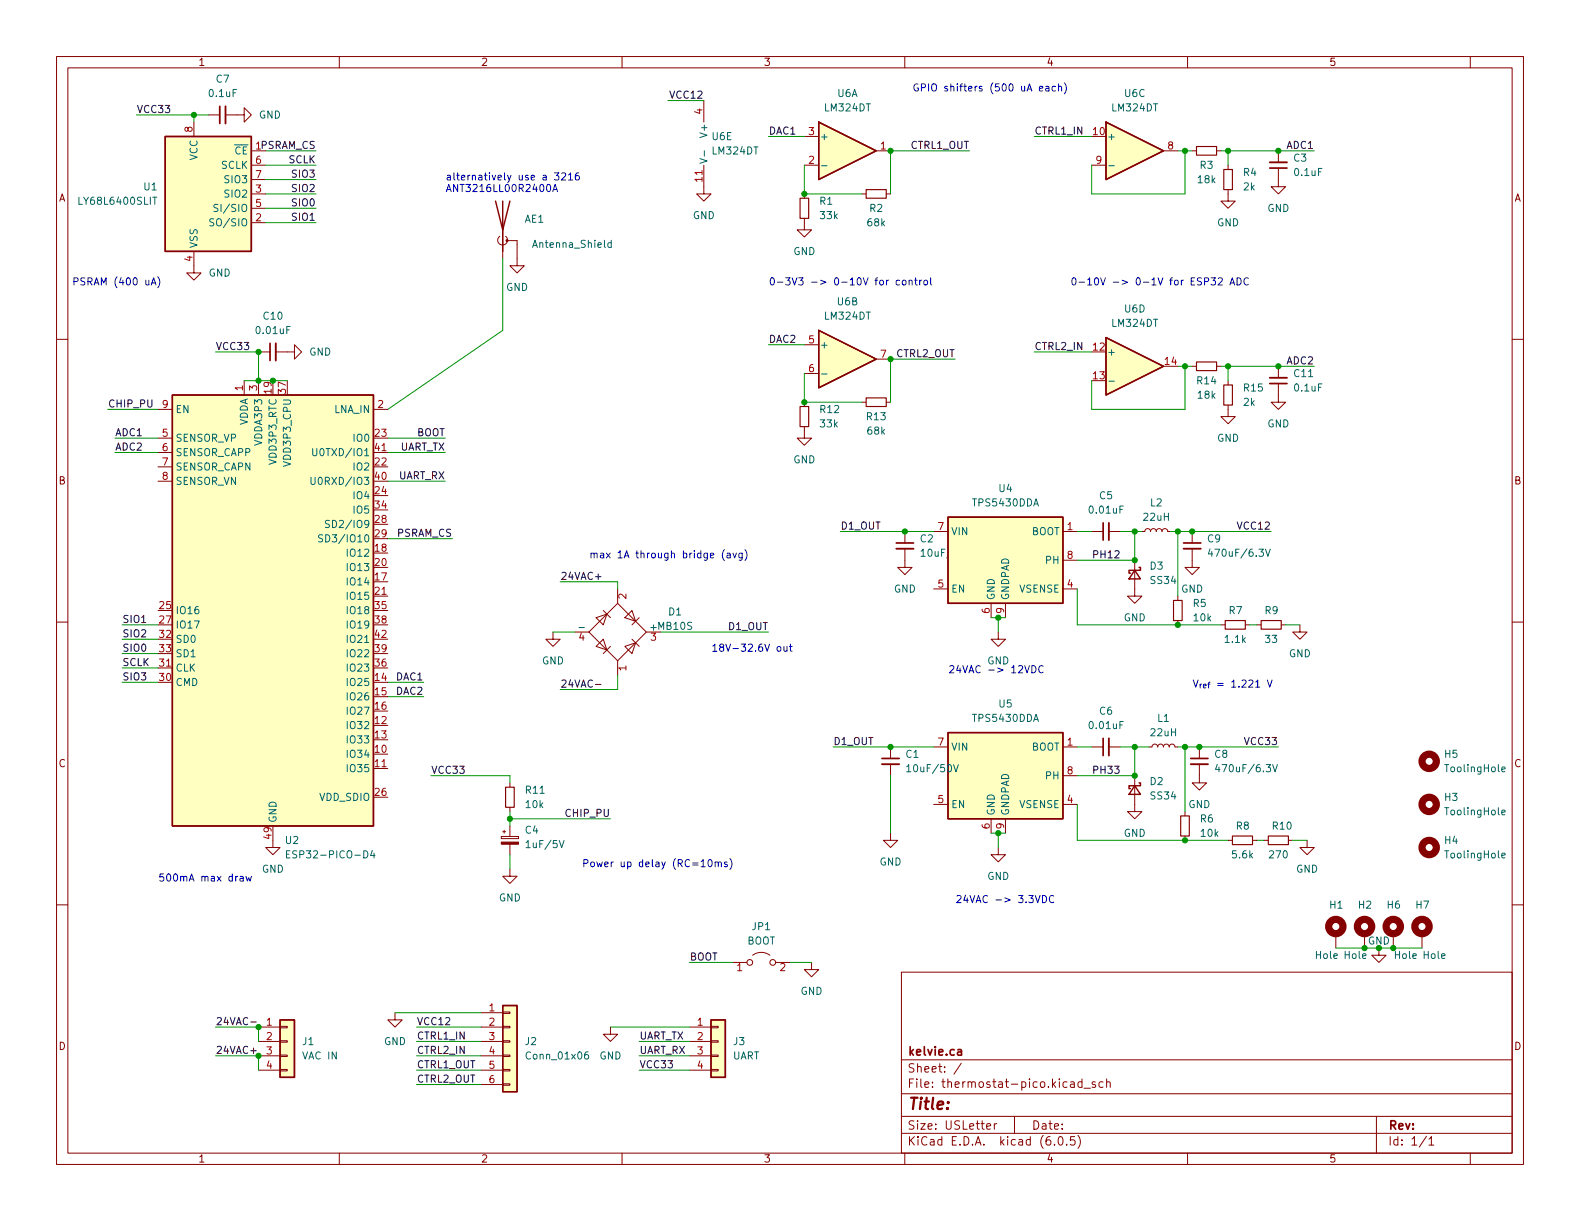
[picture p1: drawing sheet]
<svg xmlns="http://www.w3.org/2000/svg" width="279mm" height="216mm" viewBox="0 0 279 216" stroke-linecap="round" stroke-linejoin="round" font-family="sans-serif">
<g fill="none" stroke="#840000" stroke-width=".18">
<path d="M10 10h259.4v195.9h-259.4zM12 12h255.4v191.9h-255.4zM60 10v2M110 10v2M124.5 17.8v3.8M160 10v2M210 10v2M260 10v2M34.3 21.6v2.5M36.8 20.3h2.1M39.9 20.3h3.3v-1.2l1.2 1.2-1.2 1.3v-1.3M44.4 26.7h2.6"/>
<path d="M44.4 29.2h2.6M44.4 34.3h2.6M44.4 39.4h2.6M44.4 36.8h2.6M44.4 31.8h2.6M124.5 29.2v5.1h1.2l-1.2 1.3-1.3-1.3h1.3M142.2 38.6v2h1.3l-1.3 1.3-1.2-1.3h1.2M142.2 29.2h2.6M142.2 24.1h2.6M142.2 34.3v.8M152.4 34.3h.8M154.9 26.7h2.6"/>
<path d="M156.7 34.3h.8M193 29.2h2.6M205.7 26.7h2.6M210.8 26.7h.8M215.1 26.7h.8M217.2 33.5v2.1h1.2l-1.2 1.2-1.3-1.2h1.3M217.2 29.2v.8M226.1 29.7v3.3h1.2l-1.2 1.3-1.3-1.3h1.3M226.1 26.7v2M10 60h2M34.3 44.5v3.8h1.3l-1.3 1.2-1.3-1.2h1.3M88.9 40.6v5.1"/>
<path d="M89.4 41.8a.85 .85 0 0 1 .1 1.2 .85 .85 0 0 1-1.2 0 .85 .85 0 0 1 .1-1.2M89.7 42.5h1.7v4.5h1.3l-1.3 1.3-1.2-1.3h1.2M267.4 60h2M27.9 72.4h2.6M27.9 77.5h2.6M43.2 67.3v2.6M45.7 62.2h2.1M45.7 67.3v2.6M48.8 62.2h3.3v-1.2l1.2 1.2-1.2 1.3v-1.3M66 72.4h2.6M142.2 75.4v2.1h1.3l-1.3 1.2-1.2-1.2h1.2M142.2 71.1v.8"/>
<path d="M142.2 61h2.6M142.2 66h2.6M152.4 71.1h.8M154.9 63.5h2.6M156.7 71.1h.8M210.8 64.8h.8M215.1 64.8h.8M217.2 71.6v2.1h1.2l-1.2 1.2-1.3-1.2h1.3M217.2 67.3v.8M226.1 67.8v3.3h1.2l-1.2 1.3-1.3-1.3h1.3M226.1 64.8v2M27.9 80h2.6"/>
<path d="M27.9 82.6h2.6M27.9 85.1h2.6M66 80h2.6M160 97v3.3h1.3l-1.3 1.3-1.3-1.3h1.3M160 94v2M165.1 94h2.5M188 94h2.5M188 99.1h2.5M193 94h2.1M196.1 94h2M200.7 99.1v6.3h1.2l-1.2 1.3-1.3-1.3h1.3M201.9 94h.5l.2-.4 .3-.1 .4 .1 .2 .4 .1-.3 .3-.2 .4 .1 .2 .4 .2-.4 .4-.1 .3 .2 .1 .3 .1-.4 .4-.1 .4 .1 .1 .4h.5"/>
<path d="M210.8 97v3.3h1.3l-1.3 1.3-1.3-1.3h1.3M210.8 94v2M10 110h2M27.9 118.1h2.6M66 105.4h2.6M97.8 111.8v1.2h1.3l-1.3 1.3-1.3-1.3h1.3M101.6 111.8h2.5M105.4 109.2l1.9-.6-.6 1.9zM105.4 114.3l1.3-1.3 .6 1.9zM106.7 108l1.2 1.2M107.9 114.3l-1.2 1.3M109.2 106.7l5.1 5.1-5.1 5-5.1-5z"/>
<path d="M109.2 104.1v2.6M109.2 116.8v2.6M110.5 109.2l1.3-1.2 .6 1.9zM110.5 114.3l1.9-.6-.6 1.9zM111.8 113l1.2 1.3M113 109.2l-1.2 1.3M114.3 111.8h2.5M165.1 104.1h2.5M175.3 106.7v2.5M176.5 111.8v1.2h1.3l-1.3 1.3-1.2-1.3h1.2M177.8 106.7v2.5M188 104.1h2.5"/>
<path d="M208.3 105.4v.8M208.3 109.7v.8M215.9 110.5h.8M220.2 110.5h.8M222.2 110.5h.8M226.6 110.5h.7M229.9 110.5v1.3h1.2l-1.2 1.2-1.3-1.2h1.3M267.4 110h2M66 135.9h2.6M90.2 138.4v.8M157.5 132.1v2M157.5 135.1v2.1"/>
<path d="M165.1 132.1h2.5M188 132.1h2.5M188 137.2h2.5M193 132.1h2.1M196.1 132.1h2M200.7 137.2v6.3h1.2l-1.2 1.3-1.3-1.3h1.3M203.2 132.1h.5l.2-.4 .3-.1 .4 .1 .1 .4 .1-.3 .3-.2 .5 .1 .1 .4 .3-.4 .4-.1 .2 .2 .2 .3 .1-.4 .4-.1 .3 .1 .2 .4h.5M212.1 135.1v3.3h1.3l-1.3 1.3-1.3-1.3h1.3M212.1 132.1v2M10 160h2M48.3 148.6v1.3h1.2l-1.2 1.2-1.3-1.2h1.3M88.6 147.9h3.1v.4h-3.1z"/>
<path d="M88.9 147.1h.5M89.2 146.8v.5M90.2 153.7v1.2h1.2l-1.2 1.3-1.3-1.3h1.3M90.2 142.7v.8M90.2 146.1v1.8M90.2 149.3v1.8M157.5 147.3v1.3h1.2l-1.2 1.3-1.3-1.3h1.3M165.1 142.2h2.5M175.3 144.8v2.5M176.5 149.9v1.2h1.3l-1.3 1.3-1.2-1.3h1.2M177.8 144.8v2.5M188 142.2h2.5"/>
<path d="M209.5 143.5v.8M209.5 147.8v.8M217.2 148.6h.7M221.5 148.6h.7M223.5 148.6h.8M227.8 148.6h.8M231.1 148.6v1.3h1.3l-1.3 1.2-1.2-1.2h1.2M267.4 160h2M69.8 179.1v1.2h1.3l-1.3 1.3-1.2-1.3h1.2M85.1 179.1h3.8M88.9 178.9h1.3v.3h-1.3zM129.5 170.2h2.6"/>
<path d="M133.1 168.9a2.54 2.54 0 0 1 3 0M137.2 170.2h2.5M143.5 170.2v1.3h1.3l-1.3 1.2-1.3-1.2h1.3M159.4 171.9h108v32h-108zM236.2 165.1v2.5M241.3 165.1v2.5M243.8 167.6v1.3h1.3l-1.3 1.3-1.2-1.3h1.2M246.4 165.1v2.5M251.5 165.1v2.5M45.7 181.6h3.8M45.7 184.2h3.8M45.7 186.7h3.8"/>
<path d="M45.7 189.2h3.8M49.5 189.1h1.3v.3h-1.3zM49.5 186.6h1.3v.2h-1.3zM49.5 184h1.3v.3h-1.3zM49.5 181.5h1.3v.2h-1.3zM85.1 181.6h3.8M85.1 184.2h3.8M85.1 186.7h3.8M85.1 189.2h3.8M85.1 191.8h3.8M88.9 191.6h1.3v.3h-1.3zM88.9 189.1h1.3v.3h-1.3z"/>
<path d="M88.9 186.6h1.3v.2h-1.3zM88.9 184h1.3v.3h-1.3zM88.9 181.5h1.3v.2h-1.3zM107.9 181.6v1.3h1.3l-1.3 1.3-1.2-1.3h1.2M121.9 181.6h3.8M121.9 184.2h3.8M121.9 186.7h3.8M121.9 189.2h3.8M125.7 189.1h1.3v.3h-1.3zM125.7 186.6h1.3v.2h-1.3zM125.7 184h1.3v.3h-1.3zM125.7 181.5h1.3v.2h-1.3z"/>
<path d="M159.4 197.4h108M159.4 193.4h108M159.4 187.4h108M170 188l-1.3 1.9M174.5 199.2l.7-.2-.1-.3h-.4l-.2 .2v.7h.6M175.8 198.7v1M176.3 198.7h-.3l-.2 .3M179.4 197.4v3M189.3 191.4h.6l.1 .9M190 191.6l-.5 .1a.29 .29 0 0 0-.2 .3 .29 .29 0 0 0 .2 .3l.5-.1M191.3 191.4l-.4-.1-.3 .3v.4l.2 .2h.5M191.3 190.8v1.5"/>
<path d="M191.7 192.4h1.1M193.7 191.4l-.4-.1-.2 .2 .1 .2 .5 .2v.3h-.6M195 191.4l-.4-.1-.3 .3v.4l.2 .2h.5M195.7 191.4l.2-.1 .4 .1v.9M195.7 190.8v1.5M243.4 197.4v6.5M60 203.9v2M110 203.9v2M159.4 200.4h108M160 203.9v2M186.5 202.3v.2M187.3 201h.2a.81 .81 0 0 1 .6 .6 .81 .81 0 0 1-.3 .8l-.2 .1a.81 .81 0 0 1-.6-.6 .81 .81 0 0 1 .3-.9z"/>
<path d="M188.6 202.3v.2M190 201h-.7v.7l.2-.2 .5 .1 .1 .2-.1 .5-.2 .2-.5-.2M190.6 200.8a1.72 1.72 0 0 1 0 2.2M210 203.9v2M252.3 200.9l-1.3 1.9M252.7 201.4l.4-.4v1.5M252.7 202.5h.8M260 203.9v2"/>
<circle cx="132.6" cy="170.2" r=".51"/>
<circle cx="136.7" cy="170.2" r=".51"/>
</g>
<path d="M38.9 18.8v3M224.5 29.7h3.1M47.8 60.7v3.1M224.5 67.8h3.1M158.5 96h3M195.1 92.5v3M209.3 96h3M156 134.1h3M195.1 130.6v3M210.6 134.1h3M169.4 185.7h.6v.9M170 185.9l-.5 .1a.29 .29 0 0 0-.2 .3 .29 .29 0 0 0 .2 .3l.5-.1" fill="none" stroke="#840000" stroke-width=".3"/>
<path d="M39.9 18.8v3M224.5 28.7h3.1M48.8 60.7v3.1M224.5 66.8h3.1M158.5 97h3M196.1 92.5v3M209.3 97h3M156 135.1h3M196.1 130.6v3M210.6 135.1h3" fill="none" stroke="#840000" stroke-width=".33"/>
<g fill="none" stroke="#006464" stroke-width=".18">
<path d="M27 34.9h.7M37.8 38.7h-.5l-.1 .1v.4l.5 .2 .1 .3-.2 .2h-.5M38.5 36.2l-.4-.1-.2 .2v.3l.5 .3 .1 .3-.2 .2-.5-.1M123.8 28l1.2 .5-1.2 .4M124.6 26.6v1M145.3 29.3h1M196.1 29.3h1M108.1 43l-.4-.1-.2 .2 .1 .6h.5M108.1 42.5v1.3M55.3 79.3v1l.2 .3 .4-.1 .1-.2v-1M145.3 66.1h1M196.1 67.4h1"/>
<path d="M55 84.4v1l.2 .3 .4-.1 .1-.2v-1M57 94.6h-.4l-.2 .1v.3l.5 .3 .1 .3-.2 .2h-.5M58.3 92.1l-.5-.1-.2 .1v.4l.5 .2 .2 .3-.3 .3-.5-.1M162.9 97.5l.3-.4v1.3M162.9 98.4h.7M171.2 97.1l.4 1.3 .4-1.3M214 97l-.3 .9h.8M223.8 97.1l.4 1.3 .4-1.3M160.3 135.6l.4-.4v1.3M160.3 136.5h.8M168.6 135.2l.4 1.3 .5-1.3M215.3 135.1l-.3 .9h.7"/>
<path d="M225.1 135.2l.4 1.3 .4-1.3M265.6 136l.6-.1-.1-.2-.3-.1-.2 .2v.6h.5M50.7 151h.4M51.3 150.4h-.6v1.3h.6M65.8 150.4l-.3 .9h.8M66.1 150.9v.8M98.9 148.6l.4 1.3 .4-1.3M265.6 151.3l.6-.1-.1-.3h-.3l-.2 .1v.6h.5M265.6 143.7l.6-.2-.1-.2-.3-.1-.2 .2v.6h.5M104 186l-.4 .1a.86 .86 0 0 0 0 1.2l.4-.2 .1-.4-.2-.2h-.3l-.2 .2"/>
</g>
<g fill="#ffffc2" stroke="#ffffc2" stroke-width=".18">
<path d="M167.6 129.5h20.4v15.3h-20.4z"/>
<path d="M195.6 59.7l10.1 5.1-10.1 5.1z"/>
<path d="M88.9 177.8h2.5v15.2h-2.5z"/>
<path d="M144.8 21.6l10.1 5.1-10.1 5.1z"/>
<path d="M144.8 58.4l10.1 5.1-10.1 5.1z"/>
<path d="M195.6 21.6l10.1 5.1-10.1 5.1z"/>
<path d="M49.5 180.3h2.6v10.2h-2.6z"/>
<path d="M30.5 69.9h35.5v76.2h-35.5z"/>
<path d="M29.2 24.1h15.2v20.4h-15.2z"/>
<path d="M167.6 91.4h20.4v15.3h-20.4z"/>
<path d="M125.7 180.3h2.6v10.2h-2.6z"/>
</g>
<g fill="none" stroke="#840000" stroke-width=".25">
<path d="M29.2 24.1h15.2v20.4h-15.2zM87.6 35.6l1.3 5 1.3-5M88.9 35.6v8.9M144.8 21.6l10.1 5.1-10.1 5.1zM195.6 21.6l10.1 5.1-10.1 5.1zM144.8 58.4l10.1 5.1-10.1 5.1zM195.6 59.7l10.1 5.1-10.1 5.1zM30.5 69.9h35.5v76.2h-35.5zM167.6 91.4h20.4v15.3h-20.4zM200.7 100.8l1 1.6h-2.1zM201.4 100.3h.3v.5h-2.1v.5h.3M167.6 129.5h20.4v15.3h-20.4z"/>
<path d="M200.7 138.9l1 1.6h-2.1zM201.4 138.4h.3v.5h-2.1v.5h.3M88.9 177.8h2.5v15.2h-2.5zM49.5 180.3h2.6v10.2h-2.6zM125.7 180.3h2.6v10.2h-2.6z"/>
</g>
<g fill="none" stroke="#840000" stroke-width=".2">
<path d="M141.5 35.1h1.5v3.5h-1.5zM153.2 33.5h3.5v1.6h-3.5zM211.6 25.9h3.5v1.5h-3.5zM216.4 30h1.5v3.5h-1.5zM141.5 71.9h1.5v3.5h-1.5zM153.2 70.4h3.5v1.5h-3.5zM211.6 64h3.5v1.5h-3.5zM216.4 68.1h1.5v3.5h-1.5zM207.5 106.2h1.5v3.5h-1.5zM216.7 109.7h3.5v1.6h-3.5zM223 109.7h3.6v1.6h-3.6zM89.4 139.2h1.5v3.5h-1.5z"/>
<path d="M208.8 144.3h1.5v3.5h-1.5zM217.9 147.8h3.6v1.6h-3.6zM224.3 147.8h3.5v1.6h-3.5z"/>
</g>
<g fill="#840000" stroke="#840000" stroke-width=".18">
<path d="M88.6 148.9h3.1v.4h-3.1z"/>
<circle cx="89.7" cy="42.5" r=".18"/>
</g>
<g fill="none" stroke="#840000" stroke-width="1.3">
<circle cx="252.7" cy="134.6" r="1.27"/>
<circle cx="252.7" cy="149.9" r="1.27"/>
<circle cx="252.7" cy="142.2" r="1.27"/>
<circle cx="236.2" cy="163.8" r="1.27"/>
<circle cx="241.3" cy="163.8" r="1.27"/>
<circle cx="246.4" cy="163.8" r="1.27"/>
<circle cx="251.5" cy="163.8" r="1.27"/>
</g>
<path d="M105.3 102h1M105.3 121h1M44.3 180.7h1M44.3 185.8h1" fill="none" stroke="#0f0f0f" stroke-width=".18"/>
<g fill="none" stroke="#0000c2" stroke-width=".18">
<path d="M183.8 15.7l.6-.1-.1-.3h-.3l-.2 .1 .1 .6h.4M185 15.3h.4l.1 .8M185.5 15.6h-.4l-.2 .2 .2 .3 .4-.1M186.6 15.3h-.3l-.3 .2 .2 .5h.4M187.2 15.4l.2-.1h.3v.8M187.2 14.8v1.3M188.2 14.6a1.46 1.46 0 0 1 0 2M96.8 32.7l.2-.1a.68 .68 0 0 1 .4 .6 .68 .68 0 0 1-.4 .7l-.2-.1-.1-.4zM97.7 33.9l.5-1.3 .4 1.3M97.9 33.5h.6M98 30.6h.8l-.4 .4 .4 .2v.5l-.2 .1-.6-.1M99.3 30.7l.5-.1 .2 .3-.7 .9h.7"/>
<path d="M100.5 30.9l.4-.3v1.2M100.5 31.8h.8M102.3 30.6h-.3a.86 .86 0 0 0 0 1.2l.4-.1 .1-.4-.3-.3h-.2l-.3 .3M26.7 50.4l.5-1.3 .4 1.3M26.9 50h.6M27.9 48.9a1.46 1.46 0 0 1 0 2M157.1 49.5l-.3 .3M159.1 49.6l-.4-.1-.2 .3 .1 .5h.5M159.7 49.6l.3-.1 .2 .3v.3l-.2 .3-.3-.1-.1-.2zM160.8 49.7l.1-.2 .3 .1 .1 .8M160.8 49.5v.9M161.7 49.5h.5"/>
<path d="M161.9 49.1v1.1l.3 .2M162.6 49.5v.9M163 49.5l-.4 .3M163.5 49.6l.3-.1 .2 .3v.3l-.2 .3-.3-.1-.1-.2zM164.6 49.1v1.1l.2 .2M213 49.8l.6-.1 .1-.2v-.3l-.7-.1v1.3M214.2 49.1h.7l-.4 .5 .4 .1v.6l-.2 .1-.5-.1M215.4 49.2l.5-.1 .3 .4-.8 .9h.8M217.5 50.4l.4-1.3 .4 1.3M217.6 50h.6M218.8 49.1a.64 .64 0 0 1 .7 .7 .64 .64 0 0 1-.7 .6zM220.8 49.2a.6 .6 0 0 0-.9 .5 .6 .6 0 0 0 .6 .7l.3-.1"/>
<path d="M128.1 97.2a1.46 1.46 0 0 0 0 1.9M128.6 97.9h.5v.8M129.1 98.1l-.4 .1-.2 .1 .2 .4 .4-.1M129.6 97.8l.3 .9 .3-.9M131.2 97.8v1l-.2 .3-.3-.1M131.2 97.9l-.3-.1-.3 .2 .2 .6h.4M131.7 97.2a1.46 1.46 0 0 1 0 1.9M137.5 114.4l.3-.1 .3 .3v.3l-.3 .3-.3-.1-.1-.2zM138.6 114.3l.1 .8 .3 .1 .2-.2M139.2 114.3v.9M139.6 114.3h.5M139.8 113.9v1.1l.3 .2"/>
<path d="M182.5 117.7a.64 .64 0 0 1 .7 .6 .64 .64 0 0 1-.7 .7zM184.5 117.8a.6 .6 0 0 0-.9 .4 .6 .6 0 0 0 .6 .8l.3-.2M224.1 120.2l.4 1.3 .5-1.3M42.5 155h.5v.8M43 155.3h-.4l-.2 .2 .2 .3 .4-.1M43.5 155l.2 .8 .3-.6 .2 .6 .3-.8M125.3 152.1l.2-.1a.68 .68 0 0 1 .4 .6 .68 .68 0 0 1-.4 .7l-.2-.2-.1-.3zM126.5 152.5l.2-.1 .3 .1v.8M126.5 152.4v.9M127 152.6l.2-.2 .3 .1 .1 .8M128.6 152.5l-.3-.1-.2 .2 .1 .2 .4 .1v.3h-.5M129.1 151.8a1.46 1.46 0 0 1 0 1.9"/>
<path d="M183.1 158.3l.4 1.3 .4-1.3M184.3 158.3a.64 .64 0 0 1 .8 .7 .64 .64 0 0 1-.8 .6zM186.3 158.5a.6 .6 0 0 0-.8 .4 .6 .6 0 0 0 .6 .7l.2-.1"/>
</g>
<g fill="none" stroke="#009600" stroke-width=".18">
<path d="M118.1 17.8h6.4M24.1 20.3h12.7M34.3 20.3v1.3M47 26.7h8.9M47 39.4h8.9M47 34.3h8.9M47 31.8h8.9M47 36.8h8.9M47 29.2h8.9M135.9 24.1h6.3M142.2 29.2v5.1h10.2M171.4 26.7h-13.9v7.6"/>
<path d="M182.9 24.1h10.1M208.3 26.7h2.5M209.5 26.7v7.6h-16.5v-5.1M215.9 26.7h16.5M217.2 26.7v2.5M88.9 45.7v12.7l-20.3 14M19 72.4h8.9M20.3 77.5h7.6M38.1 62.2h7.6v5.1M43.2 67.3h7.6M68.6 77.5h10.1M135.9 61h6.3"/>
<path d="M142.2 66v5.1h10.2M168.9 63.5h-11.4v7.6M182.9 62.2h10.1M208.3 64.8h2.5M209.5 64.8v7.6h-16.5v-5.1M215.9 64.8h16.5M217.2 64.8v2.5M20.3 80h7.6M68.6 80h10.1M68.6 85.1h10.1M68.6 95.3h11.4M148.6 94h16.5"/>
<path d="M190.5 94h2.5M198.1 94h3.8M200.7 94v5.1h-10.2M207 94h17.8M208.3 94v11.4M21.6 110.5h6.3M21.6 113h6.3M21.6 115.6h6.3M21.6 118.1h6.3M97.8 111.8h3.8M99.1 102.9h10.1v1.2M109.2 119.4v2.5h-10.1"/>
<path d="M116.8 111.8h19.1M175.3 109.2h2.5M176.5 109.2v2.6M190.5 104.1v6.4h25.4M221 110.5h1.2M227.3 110.5h2.6M21.6 120.7h6.3M68.6 120.7h6.3M68.6 123.2h6.3M76.2 137.2h14v1.2M147.3 132.1h17.8M157.5 137.2v10.1"/>
<path d="M190.5 132.1h2.5M198.1 132.1h5.1M200.7 132.1v5.1h-10.2M208.3 132.1h17.8M209.5 132.1v11.4M90.2 143.5v2.6M90.2 151.1v2.6M90.2 144.8h17.7M175.3 147.3h2.5M176.5 147.3v2.6M190.5 142.2v6.4h26.7M222.2 148.6h1.3"/>
<path d="M228.6 148.6h2.5M69.8 179.1h15.3M121.9 170.2h7.6M139.7 170.2h3.8M236.2 167.6h15.3M38.1 186.7h7.6v2.5M38.1 181.6h7.6v2.6M73.7 186.7h11.4M73.7 181.6h11.4M73.7 184.2h11.4M73.7 191.8h11.4M73.7 189.2h11.4"/>
<path d="M107.9 181.6h14M113 186.7h8.9M113 184.2h8.9M113 189.2h8.9"/>
</g>
<g fill="#009600" stroke="#009600" stroke-width=".18">
<circle cx="241.3" cy="167.6" r=".46"/>
<circle cx="212.1" cy="132.1" r=".46"/>
<circle cx="243.8" cy="167.6" r=".46"/>
<circle cx="246.4" cy="167.6" r=".46"/>
<circle cx="176.5" cy="147.3" r=".46"/>
<circle cx="157.5" cy="132.1" r=".46"/>
<circle cx="200.7" cy="137.2" r=".46"/>
<circle cx="142.2" cy="71.1" r=".46"/>
<circle cx="142.2" cy="34.3" r=".46"/>
<circle cx="209.5" cy="64.8" r=".46"/>
<circle cx="208.3" cy="94" r=".46"/>
<circle cx="210.8" cy="94" r=".46"/>
<circle cx="217.2" cy="26.7" r=".46"/>
<circle cx="226.1" cy="26.7" r=".46"/>
<circle cx="217.2" cy="64.8" r=".46"/>
<circle cx="226.1" cy="64.8" r=".46"/>
<circle cx="200.7" cy="99.1" r=".46"/>
<circle cx="200.7" cy="94" r=".46"/>
<circle cx="176.5" cy="109.2" r=".46"/>
<circle cx="208.3" cy="110.5" r=".46"/>
<circle cx="200.7" cy="132.1" r=".46"/>
<circle cx="209.5" cy="132.1" r=".46"/>
<circle cx="160" cy="94" r=".46"/>
<circle cx="209.5" cy="148.6" r=".46"/>
<circle cx="45.7" cy="67.3" r=".46"/>
<circle cx="34.3" cy="20.3" r=".46"/>
<circle cx="48.3" cy="67.3" r=".46"/>
<circle cx="45.7" cy="62.2" r=".46"/>
<circle cx="45.7" cy="186.7" r=".46"/>
<circle cx="45.7" cy="181.6" r=".46"/>
<circle cx="90.2" cy="144.8" r=".46"/>
<circle cx="209.5" cy="26.7" r=".46"/>
<circle cx="157.5" cy="63.5" r=".46"/>
<circle cx="157.5" cy="26.7" r=".46"/>
</g>
<text font-size="2.8" fill="#840000" x="160.4" y="196.2">Title:</text>
<g font-size="2.1" fill="#840000">
<text x="160.4" y="189.7">Sheet: /</text>
<text x="160.4" y="186.7">kelvie.ca</text>
<text x="160.4" y="192.4">File: thermostat-pico.kicad_sch</text>
<text x="160.4" y="202.5">KiCad E.D.A. kicad (6.0.5)</text>
<text x="160.4" y="199.7">Size: USLetter</text>
<text x="182.4" y="199.7">Date:</text>
<text x="245.4" y="199.7">Rev:</text>
<text x="245.4" y="202.5">Id: 1/1</text>
</g>
<g font-size="1.8" fill="#840000">
<text x="35" y="11.6">1</text>
<text x="85" y="11.6">2</text>
<text x="135" y="11.6">3</text>
<text x="185" y="11.6">4</text>
<text x="235" y="11.6">5</text>
<text x="10.3" y="35.6">A</text>
<text x="267.7" y="35.6">A</text>
<text x="10.3" y="85.7">B</text>
<text x="267.7" y="85.7">B</text>
<text x="10.3" y="135.6">C</text>
<text x="267.7" y="135.6">C</text>
<text x="10.3" y="185.7">D</text>
<text x="267.7" y="185.7">D</text>
<text x="35" y="205.6">1</text>
<text x="85" y="205.6">2</text>
<text x="135" y="205.6">3</text>
<text x="185" y="205.6">4</text>
<text x="235" y="205.6">5</text>
</g>
<g font-size="1.8" fill="#006464">
<text x="37.1" y="17.1">0.1uF</text>
<text x="38.2" y="14.6">C7</text>
<text x="148.1" y="17.1">U6A</text>
<text x="198.9" y="17.1">U6C</text>
<text x="45.8" y="21">GND</text>
<text x="125.1" y="23.9" transform="rotate(-90 125.1 23.9)">V+</text>
<text x="145.9" y="19.7">LM324DT</text>
<text x="196.7" y="19.7">LM324DT</text>
<text x="34.9" y="28.4" transform="rotate(-90 34.9 28.4)">VCC</text>
<text x="39.1" y="29.8">SCLK</text>
<text x="40.1" y="27.3">~{CE}</text>
<text x="125.9" y="24.8">U6E</text>
<text x="126.1" y="27.3">LM324DT</text>
<text x="144.9" y="24.8">+</text>
<text x="195.7" y="24.8">+</text>
<text x="212.2" y="29.8">R3</text>
<text x="228.8" y="28.6">C3</text>
<text x="25.5" y="33.7">U1</text>
<text x="39.9" y="34.9">SIO2</text>
<text x="39.9" y="32.4">SIO3</text>
<text x="211.9" y="32.4">18k</text>
<text x="219.9" y="31.1">R4</text>
<text x="219.9" y="33.7">2k</text>
<text x="229" y="31.1">0.1uF</text>
<text x="14.2" y="36.2">LY68L6400SLIT</text>
<text x="37.8" y="40">SO/SIO</text>
<text x="38.7" y="37.5">SI/SIO</text>
<text x="92.8" y="39.4">AE1</text>
<text x="122.5" y="38.7">GND</text>
<text x="145" y="36.2">R1</text>
<text x="145.1" y="38.7">33k</text>
<text x="153.5" y="40">68k</text>
<text x="153.8" y="37.5">R2</text>
<text x="215.2" y="40">GND</text>
<text x="224.1" y="37.5">GND</text>
<text x="34.9" y="43.9" transform="rotate(-90 34.9 43.9)">VSS</text>
<text x="94.5" y="43.8">Antenna_Shield</text>
<text x="140.3" y="45.1">GND</text>
<text x="36.9" y="48.9">GND</text>
<text x="89.5" y="51.4">GND</text>
<text x="148.1" y="54">U6B</text>
<text x="45.5" y="59.1">0.01uF</text>
<text x="46.6" y="56.5">C10</text>
<text x="145.9" y="56.5">LM324DT</text>
<text x="196.7" y="57.8">LM324DT</text>
<text x="198.9" y="55.2">U6D</text>
<text x="54.7" y="62.9">GND</text>
<text x="144.9" y="61.6">+</text>
<text x="195.7" y="62.9">+</text>
<text x="211.7" y="67.9">R14</text>
<text x="211.9" y="70.5">18k</text>
<text x="219.9" y="71.8">2k</text>
<text x="220" y="69.2">R15</text>
<text x="228.9" y="66.7">C11</text>
<text x="229" y="69.2">0.1uF</text>
<text x="31" y="73">EN</text>
<text x="43.8" y="75.4" transform="rotate(-90 43.8 75.4)">VDDA</text>
<text x="59.1" y="73">LNA_IN</text>
<text x="145.1" y="73">R12</text>
<text x="145.1" y="75.6">33k</text>
<text x="153.3" y="74.3">R13</text>
<text x="153.5" y="76.8">68k</text>
<text x="224.1" y="75.6">GND</text>
<text x="31" y="78.1">SENSOR_VP</text>
<text x="31" y="80.6">SENSOR_CAPP</text>
<text x="31" y="83.2">SENSOR_CAPN</text>
<text x="46.4" y="78.5" transform="rotate(-90 46.4 78.5)">VDDA3P3</text>
<text x="48.9" y="81.9" transform="rotate(-90 48.9 81.9)">VDD3P3_RTC</text>
<text x="51.4" y="82" transform="rotate(-90 51.4 82)">VDD3P3_CPU</text>
<text x="56.4" y="80.6">U0TXD/IO1</text>
<text x="62.7" y="83.2">IO2</text>
<text x="62.7" y="78.1">IO0</text>
<text x="140.3" y="81.9">GND</text>
<text x="215.2" y="78.1">GND</text>
<text x="31" y="85.7">SENSOR_VN</text>
<text x="56.2" y="85.7">U0RXD/IO3</text>
<text x="62.7" y="88.3">IO4</text>
<text x="172.2" y="89.5">TPS5430DDA</text>
<text x="176.7" y="87">U4</text>
<text x="194.5" y="88.3">C5</text>
<text x="203.4" y="89.5">L2</text>
<text x="57.8" y="95.9">SD3/IO10</text>
<text x="58.7" y="93.3">SD2/IO9</text>
<text x="62.7" y="90.8">IO5</text>
<text x="162.7" y="95.9">C2</text>
<text x="168.1" y="94.6">VIN</text>
<text x="182.3" y="94.6">BOOT</text>
<text x="192.8" y="90.8">0.01uF</text>
<text x="202.3" y="92.1">22uH</text>
<text x="213.5" y="95.9">C9</text>
<text x="61.7" y="98.4">IO12</text>
<text x="61.7" y="101">IO13</text>
<text x="163.5" y="98.4">10uF/50V</text>
<text x="185" y="99.7">PH</text>
<text x="203.4" y="100.7">D3</text>
<text x="214.5" y="98.4">470uF/6.3V</text>
<text x="61.7" y="103.5">IO14</text>
<text x="61.7" y="106">IO15</text>
<text x="158.1" y="104.8">GND</text>
<text x="168.1" y="104.8">EN</text>
<text x="175.9" y="106.2" transform="rotate(-90 175.9 106.2)">GND</text>
<text x="178.4" y="106.2" transform="rotate(-90 178.4 106.2)">GNDPAD</text>
<text x="180.3" y="104.8">VSENSE</text>
<text x="203.5" y="103.3">SS34</text>
<text x="208.9" y="104.8">GND</text>
<text x="211" y="107.3">R5</text>
<text x="31" y="108.6">IO16</text>
<text x="31" y="111.1">IO17</text>
<text x="31" y="113.7">SD0</text>
<text x="61.7" y="108.6">IO18</text>
<text x="61.7" y="111.1">IO19</text>
<text x="61.7" y="113.7">IO21</text>
<text x="102.6" y="111.5">-</text>
<text x="115.1" y="111.5">+ MB10S</text>
<text x="118.2" y="108.8">D1</text>
<text x="198.7" y="109.9">GND</text>
<text x="211.1" y="109.9">10k</text>
<text x="216.7" y="113.7">1.1k</text>
<text x="217.4" y="108.6">R7</text>
<text x="223.7" y="108.6">R9</text>
<text x="223.8" y="113.7">33</text>
<text x="31" y="118.7">CLK</text>
<text x="31" y="116.2">SD1</text>
<text x="61.7" y="118.7">IO23</text>
<text x="61.7" y="116.2">IO22</text>
<text x="95.8" y="117.5">GND</text>
<text x="174.6" y="117.5">GND</text>
<text x="227.9" y="116.2">GND</text>
<text x="31" y="121.3">CMD</text>
<text x="61.7" y="121.3">IO25</text>
<text x="61.7" y="123.8">IO26</text>
<text x="176.7" y="125.1">U5</text>
<text x="61.7" y="128.9">IO32</text>
<text x="61.7" y="131.4">IO33</text>
<text x="61.7" y="126.4">IO27</text>
<text x="172.2" y="127.6">TPS5430DDA</text>
<text x="192.8" y="128.9">0.01uF</text>
<text x="194.5" y="126.4">C6</text>
<text x="203.6" y="130.2">22uH</text>
<text x="204.7" y="127.6">L1</text>
<text x="61.7" y="134">IO34</text>
<text x="61.7" y="136.5">IO35</text>
<text x="160.2" y="134">C1</text>
<text x="161" y="136.5">10uF/50V</text>
<text x="168.1" y="132.7">VIN</text>
<text x="182.3" y="132.7">BOOT</text>
<text x="185" y="137.8">PH</text>
<text x="214.8" y="134">C8</text>
<text x="215.7" y="136.5">470uF/6.3V</text>
<text x="255.5" y="134">H5</text>
<text x="255.8" y="136.5">ToolingHole</text>
<text x="56.5" y="141.6">VDD_SDIO</text>
<text x="93" y="140.3">R11</text>
<text x="93" y="142.9">10k</text>
<text x="168.1" y="142.9">EN</text>
<text x="180.3" y="142.9">VSENSE</text>
<text x="203.4" y="138.8">D2</text>
<text x="203.5" y="141.4">SS34</text>
<text x="210.1" y="142.9">GND</text>
<text x="255.5" y="141.6">H3</text>
<text x="48.9" y="145.5" transform="rotate(-90 48.9 145.5)">GND</text>
<text x="50.5" y="149.2">U2</text>
<text x="92.9" y="147.4">C4</text>
<text x="93.4" y="149.9">1uF/5V</text>
<text x="175.9" y="144.3" transform="rotate(-90 175.9 144.3)">GND</text>
<text x="178.4" y="144.3" transform="rotate(-90 178.4 144.3)">GNDPAD</text>
<text x="198.7" y="148">GND</text>
<text x="212.3" y="145.4">R6</text>
<text x="212.4" y="148">10k</text>
<text x="218.6" y="146.7">R8</text>
<text x="225.1" y="146.7">R10</text>
<text x="255.5" y="149.2">H4</text>
<text x="255.8" y="144.1">ToolingHole</text>
<text x="46.3" y="154.3">GND</text>
<text x="51.8" y="151.8">ESP32-PICO-D4</text>
<text x="155.5" y="153">GND</text>
<text x="174.6" y="155.6">GND</text>
<text x="218" y="151.8">5.6k</text>
<text x="224.6" y="151.8">270</text>
<text x="229.2" y="154.3">GND</text>
<text x="255.8" y="151.8">ToolingHole</text>
<text x="88.2" y="159.4">GND</text>
<text x="235.2" y="160.7">H1</text>
<text x="240.2" y="160.7">H2</text>
<text x="245.3" y="160.7">H6</text>
<text x="250.4" y="160.7">H7</text>
<text x="132.1" y="167">BOOT</text>
<text x="133" y="164.5">JP1</text>
<text x="241.9" y="167">GND</text>
<text x="232.7" y="169.5">Hole</text>
<text x="237.8" y="169.5">Hole</text>
<text x="246.7" y="169.5">Hole</text>
<text x="251.7" y="169.5">Hole</text>
<text x="141.5" y="175.9">GND</text>
<text x="53.5" y="184.8">J1</text>
<text x="67.9" y="184.8">GND</text>
<text x="92.9" y="184.8">J2</text>
<text x="129.7" y="184.8">J3</text>
<text x="53.6" y="187.3">VAC IN</text>
<text x="93.4" y="187.3">Conn_01x06</text>
<text x="106" y="187.3">GND</text>
<text x="129.5" y="187.3">UART</text>
</g>
<g font-size="1.8" fill="#0f0f0f">
<text x="118.8" y="17.4">VCC12</text>
<text x="24.1" y="20">VCC33</text>
<text x="135.9" y="23.8">DAC1</text>
<text x="182.9" y="23.8">CTRL1_IN</text>
<text x="45.2" y="26.4">1PSRAM_CS</text>
<text x="51.1" y="28.9">SCLK</text>
<text x="161" y="26.3">CTRL1_OUT</text>
<text x="227.6" y="26.3">ADC1</text>
<text x="51.8" y="33.9">SIO2</text>
<text x="51.8" y="31.4">SIO3</text>
<text x="51.8" y="39">SIO1</text>
<text x="51.8" y="36.5">SIO0</text>
<text x="38.1" y="61.9">VCC33</text>
<text x="135.9" y="60.6">DAC2</text>
<text x="158.5" y="63.2">CTRL2_OUT</text>
<text x="182.9" y="61.9">CTRL2_IN</text>
<text x="227.6" y="64.4">ADC2</text>
<text x="19" y="72">CHIP_PU</text>
<text x="20.3" y="77.1">ADC1</text>
<text x="73.6" y="77.1">BOOT</text>
<text x="20.3" y="79.7">ADC2</text>
<text x="70.6" y="79.7">UART_TX</text>
<text x="70.4" y="84.7">UART_RX</text>
<text x="70.2" y="94.9">PSRAM_CS</text>
<text x="148.6" y="93.6">D1_OUT</text>
<text x="219.1" y="93.6">VCC12</text>
<text x="193" y="98.7">PH12</text>
<text x="99.1" y="102.5">24VAC+</text>
<text x="21.6" y="110.1">SIO1</text>
<text x="21.6" y="112.7">SIO2</text>
<text x="128.9" y="111.4">D1_OUT</text>
<text x="21.6" y="115.2">SIO0</text>
<text x="21.6" y="117.8">SCLK</text>
<text x="21.6" y="120.3">SIO3</text>
<text x="70.1" y="120.3">DAC1</text>
<text x="70.1" y="122.8">DAC2</text>
<text x="99.1" y="121.6">24VAC-</text>
<text x="147.3" y="131.7">D1_OUT</text>
<text x="220.4" y="131.7">VCC33</text>
<text x="76.2" y="136.8">VCC33</text>
<text x="193" y="136.8">PH33</text>
<text x="100.3" y="144.4">CHIP_PU</text>
<text x="121.9" y="169.8">BOOT</text>
<text x="38.1" y="181.3">24VAC-</text>
<text x="73.7" y="181.3">VCC12</text>
<text x="73.7" y="183.8">CTRL1_IN</text>
<text x="113" y="183.8">UART_TX</text>
<text x="38.1" y="186.3">24VAC+</text>
<text x="73.7" y="186.3">CTRL2_IN</text>
<text x="73.7" y="191.4">CTRL2_OUT</text>
<text x="73.7" y="188.9">CTRL1_OUT</text>
<text x="113" y="186.3">UART_RX</text>
<text x="113" y="188.9">VCC33</text>
</g>
<g font-size="1.8" fill="#0000c2">
<text x="161.3" y="16.2">GPIO shifters (500 uA each)</text>
<text x="78.7" y="31.9">alternatively use a 3216</text>
<text x="78.7" y="33.9">ANT3216LL00R2400A</text>
<text x="12.7" y="50.5">PSRAM (400 uA)</text>
<text x="135.9" y="50.5">0-3V3 -&gt; 0-10V for control</text>
<text x="189.2" y="50.5">0-10V -&gt; 0-1V for ESP32 ADC</text>
<text x="104.1" y="98.7">max 1A through bridge (avg)</text>
<text x="125.7" y="115.2">18V-32.6V out</text>
<text x="167.6" y="119">24VAC -&gt; 12VDC</text>
<text x="210.8" y="121.6">V_{ref} = 1.221 V</text>
<text x="27.9" y="155.9">500mA max draw</text>
<text x="102.9" y="153.3">Power up delay (RC=10ms)</text>
<text x="168.9" y="159.7">24VAC -&gt; 3.3VDC</text>
</g>
<g font-size="1.8" fill="#a90000">
<text x="34" y="23.4" transform="rotate(-90 34 23.4)">8</text>
<text x="124.2" y="20.2" transform="rotate(-90 124.2 20.2)">4</text>
<text x="143" y="23.9">3</text>
<text x="193.3" y="23.9">10</text>
<text x="45.2" y="29">6</text>
<text x="143" y="29">2</text>
<text x="155.7" y="26.4">1</text>
<text x="193.8" y="29">9</text>
<text x="206.5" y="26.4">8</text>
<text x="45.2" y="34">3</text>
<text x="45.2" y="31.5">7</text>
<text x="124.2" y="32.1" transform="rotate(-90 124.2 32.1)">11</text>
<text x="45.2" y="39.1">2</text>
<text x="45.2" y="36.6">5</text>
<text x="34" y="46.2" transform="rotate(-90 34 46.2)">4</text>
<text x="143" y="60.7">5</text>
<text x="143" y="65.8">6</text>
<text x="155.7" y="63.2">7</text>
<text x="193.3" y="62">12</text>
<text x="206" y="64.5">14</text>
<text x="42.9" y="69.1" transform="rotate(-90 42.9 69.1)">1</text>
<text x="45.5" y="69.1" transform="rotate(-90 45.5 69.1)">3</text>
<text x="48" y="69.6" transform="rotate(-90 48 69.6)">19</text>
<text x="50.5" y="69.6" transform="rotate(-90 50.5 69.6)">37</text>
<text x="193.3" y="67.1">13</text>
<text x="28.7" y="77.2">5</text>
<text x="28.7" y="72.1">9</text>
<text x="66.3" y="77.2">23</text>
<text x="66.8" y="72.1">2</text>
<text x="28.7" y="79.8">6</text>
<text x="28.7" y="82.3">7</text>
<text x="66.3" y="82.3">22</text>
<text x="66.3" y="79.8">41</text>
<text x="28.7" y="84.8">8</text>
<text x="66.3" y="87.4">24</text>
<text x="66.3" y="89.9">34</text>
<text x="66.3" y="84.8">40</text>
<text x="66.3" y="92.5">28</text>
<text x="66.3" y="95">29</text>
<text x="165.9" y="93.7">7</text>
<text x="188.7" y="93.7">1</text>
<text x="66.3" y="97.5">18</text>
<text x="66.3" y="100.1">20</text>
<text x="188.7" y="98.8">8</text>
<text x="28.2" y="107.7">25</text>
<text x="66.3" y="102.6">17</text>
<text x="66.3" y="105.2">21</text>
<text x="66.3" y="107.7">35</text>
<text x="110.7" y="105.9" transform="rotate(-90 110.7 105.9)">2</text>
<text x="165.9" y="103.9">5</text>
<text x="188.7" y="103.9">4</text>
<text x="28.2" y="110.2">27</text>
<text x="28.2" y="112.8">32</text>
<text x="66.3" y="110.2">38</text>
<text x="66.3" y="112.8">42</text>
<text x="102.4" y="113.3">4</text>
<text x="115.1" y="113.3">3</text>
<text x="175" y="108.4" transform="rotate(-90 175 108.4)">6</text>
<text x="177.5" y="108.4" transform="rotate(-90 177.5 108.4)">9</text>
<text x="28.2" y="117.9">31</text>
<text x="28.2" y="115.3">33</text>
<text x="66.3" y="117.9">36</text>
<text x="66.3" y="115.3">39</text>
<text x="110.7" y="118.6" transform="rotate(-90 110.7 118.6)">1</text>
<text x="28.2" y="120.4">30</text>
<text x="66.3" y="120.4">14</text>
<text x="66.3" y="122.9">15</text>
<text x="66.3" y="125.5">16</text>
<text x="66.3" y="128">12</text>
<text x="66.3" y="130.6">13</text>
<text x="165.9" y="131.8">7</text>
<text x="188.7" y="131.8">1</text>
<text x="66.3" y="133.1">10</text>
<text x="66.3" y="135.6">11</text>
<text x="188.7" y="136.9">8</text>
<text x="66.3" y="140.7">26</text>
<text x="165.9" y="142">5</text>
<text x="188.7" y="142">4</text>
<text x="48" y="148.3" transform="rotate(-90 48 148.3)">49</text>
<text x="175" y="146.5" transform="rotate(-90 175 146.5)">6</text>
<text x="177.5" y="146.5" transform="rotate(-90 177.5 146.5)">9</text>
<text x="130.3" y="171.7">1</text>
<text x="137.9" y="171.7">2</text>
<text x="86.5" y="178.8">1</text>
<text x="47.1" y="181.4">1</text>
<text x="47.1" y="183.9">2</text>
<text x="86.5" y="181.4">2</text>
<text x="86.5" y="183.9">3</text>
<text x="123.3" y="181.4">1</text>
<text x="123.3" y="183.9">2</text>
<text x="47.1" y="186.4">3</text>
<text x="47.1" y="189">4</text>
<text x="86.5" y="186.4">4</text>
<text x="86.5" y="189">5</text>
<text x="86.5" y="191.5">6</text>
<text x="123.3" y="186.4">3</text>
<text x="123.3" y="189">4</text>
</g>
</svg>
